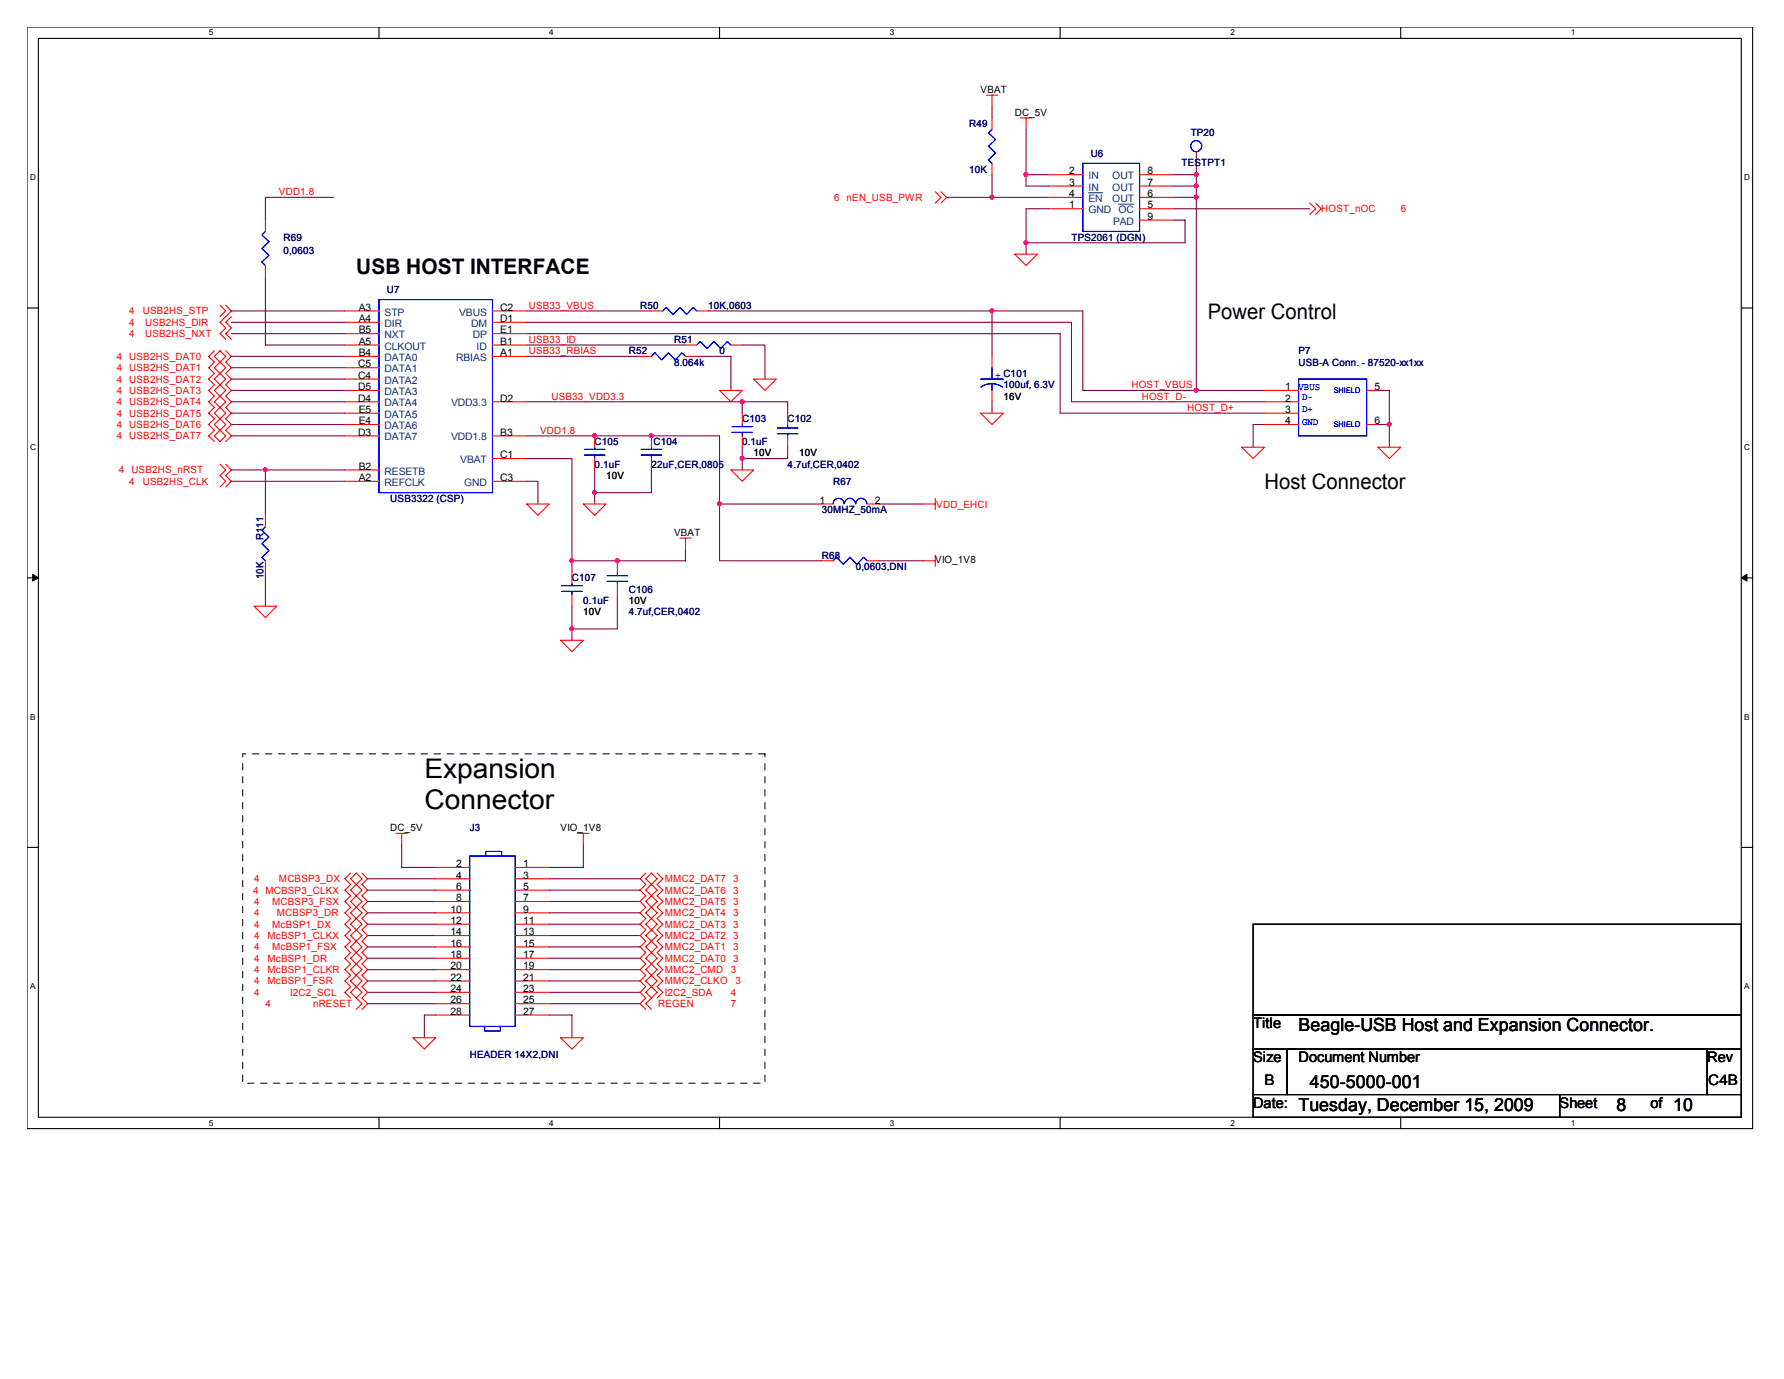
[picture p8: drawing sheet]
<svg xmlns="http://www.w3.org/2000/svg" width="279mm" height="216mm" viewBox="0 0 279 216" stroke-linecap="round" stroke-linejoin="round" font-family="sans-serif">
<path d="M4.2 4.2h270.3v172.5h-270.3zM6 6h266.7v168.9h-266.7z" fill="none" stroke="#000" stroke-width=".17"/>
<g fill="#fff">
<path d="M32.7 4.4h.7v1.4h-.7z"/>
<path d="M32.7 175.1h.7v1.4h-.7z"/>
</g>
<path d="M59.4 4.2v1.8M59.4 174.9v1.8" fill="none" stroke="#000" stroke-width=".17"/>
<g fill="#fff">
<path d="M86 4.4h.7v1.4h-.7z"/>
<path d="M86 175.1h.7v1.4h-.7z"/>
</g>
<path d="M112.7 4.2v1.8M112.7 174.9v1.8" fill="none" stroke="#000" stroke-width=".17"/>
<g fill="#fff">
<path d="M139.4 4.4h.6v1.4h-.6z"/>
<path d="M139.4 175.1h.6v1.4h-.6z"/>
</g>
<path d="M166 4.2v1.8M166 174.9v1.8" fill="none" stroke="#000" stroke-width=".17"/>
<g fill="#fff">
<path d="M192.7 4.4h.7v1.4h-.7z"/>
<path d="M192.7 175.1h.7v1.4h-.7z"/>
</g>
<path d="M219.4 4.2v1.8M219.4 174.9v1.8" fill="none" stroke="#000" stroke-width=".17"/>
<g fill="#fff">
<path d="M246 4.4h.7v1.4h-.7z"/>
<path d="M246 175.1h.7v1.4h-.7z"/>
<path d="M4.7 27.1h.9v1.4h-.9z"/>
<path d="M273.2 27.1h.9v1.4h-.9z"/>
<path d="M4.7 69.3h.9v1.4h-.9z"/>
<path d="M273.2 69.3h.9v1.4h-.9z"/>
</g>
<path d="M4.2 48.2h1.8M272.7 48.2h1.8" fill="none" stroke="#000" stroke-width=".17"/>
<g fill="#fff">
<path d="M4.7 111.5h.8v1.4h-.8z"/>
<path d="M273.2 111.5h.8v1.4h-.8z"/>
</g>
<path d="M4.2 90.5h1.8M272.7 90.5h1.8" fill="none" stroke="#000" stroke-width=".17"/>
<path d="M5.1 89.9l.9 .6-.9 .5zM272.7 90.5l.9-.6v1.1z" fill="#000" stroke="#000" stroke-width=".16"/>
<g fill="#fff">
<path d="M4.7 153.8h.8v1.4h-.8z"/>
<path d="M273.2 153.8h.8v1.4h-.8z"/>
</g>
<path d="M4.2 132.7h1.8M272.7 132.7h1.8M196.3 144.7h76.4v14.2h-76.4zM196.3 158.9h76.4v5.4h-76.4zM196.3 164.3h5.3v7.1h-5.3zM196.3 171.4h48v3.5h-48zM201.6 164.3h65.8v7.1h-65.8zM244.3 171.4h28.4v3.5h-28.4zM267.4 164.3h5.3v7.1h-5.3z" fill="none" stroke="#000" stroke-width=".17"/>
<g fill="none" stroke="#800040" stroke-width=".17">
<path d="M155.4 16.7v1.8M52.2 30.9h-10.6v3.6M148.3 30.9h16M155.4 27.3v3.6M160.7 20.2v8.9h3.6M160.7 27.3h3.6M164.3 32.7h-3.6v7.1M183.8 34.5h1.8v3.5h-24.9M183.8 32.7h21.3M183.8 29.1h3.6M183.8 27.3h3.6M183.8 30.9h3.6"/>
<path d="M187.4 23.8v37.3M36.2 48.7h17.8M36.2 50.5h17.8M36.2 52.2h17.8M36.2 55.8h17.8M36.2 57.6h17.8M36.2 59.4h17.8M41.6 43.3v10.7h12.4M82.5 54h24.9M82.5 48.7h19.5M82.5 50.5h85.3v12.4h30.2M82.5 52.2h83.5v12.5h32"/>
<path d="M82.5 55.8h17.7M109.1 55.8h5.4v5.3M110.9 48.7h58.7v12.4h28.4M116.2 54h3.6v5.4M155.4 48.7v7.1M36.2 61.1h17.8M36.2 62.9h17.8M36.2 66.5h17.8M36.2 64.7h17.8M36.2 68.2h17.8M36.2 73.6h5.4M36.2 75.4h17.8"/>
<path d="M54 73.6h-12.4v7.1M82.5 75.4h1.7v3.5M82.5 71.8h7.1v17.8M82.5 62.9h40.9v1.8M82.5 68.2h30.2v10.7M93.1 73.6v5.3M102 73.6v3.5h-8.9M112.7 78.9v8.9h16M112.7 78.9h16M116.2 62.9v1.8M116.2 70v3.6M123.4 70v1.8h-7.2"/>
<path d="M137.6 78.9h7.1M155.4 62.9v1.8M198 66.5h-1.7v3.5M215.8 61.1h1.8v8.9M215.8 66.5h1.8M41.6 89.6v5.3M89.6 94.9v5.3M96.7 93.1v5.4h-7.1M107.4 86v1.8h-17.8M137.6 87.8h7.1M57.6 139.4h10.6M57.6 137.6h10.6"/>
<path d="M62.9 132.2v3.6h5.3M86 139.4h14.2M86 137.6h14.2M91.4 132.2v3.6h-5.4M57.6 157.1h10.6M57.6 151.8h10.6M57.6 150h10.6M57.6 144.7h10.6M57.6 146.5h10.6M57.6 155.4h10.6M57.6 141.1h10.6M57.6 142.9h10.6"/>
<path d="M57.6 153.6h10.6M57.6 148.3h10.6M68.2 158.9h-1.7v3.6M86 157.1h14.2M86 158.9h3.6v3.6M86 151.8h14.2M86 150h14.2M86 144.7h14.2M86 146.5h14.2M86 155.4h14.2M86 141.1h14.2M86 142.9h14.2"/>
<path d="M86 153.6h14.2M86 148.3h14.2"/>
</g>
<g fill="#f0f" stroke="#f0f" stroke-width=".17">
<circle cx="155.3" cy="48.7" r=".32"/>
<circle cx="116.2" cy="62.9" r=".32"/>
<circle cx="89.6" cy="98.4" r=".32"/>
<circle cx="116.2" cy="71.8" r=".32"/>
<circle cx="93.1" cy="77.1" r=".32"/>
<circle cx="96.7" cy="87.8" r=".32"/>
<circle cx="89.6" cy="87.8" r=".32"/>
<circle cx="187.3" cy="61.1" r=".32"/>
<circle cx="187.3" cy="30.9" r=".32"/>
<circle cx="217.6" cy="66.4" r=".32"/>
<circle cx="93.1" cy="68.2" r=".32"/>
<circle cx="102" cy="68.2" r=".32"/>
<circle cx="187.3" cy="27.3" r=".32"/>
<circle cx="187.3" cy="29.1" r=".32"/>
<circle cx="160.7" cy="38" r=".32"/>
<circle cx="160.7" cy="27.3" r=".32"/>
<circle cx="155.3" cy="30.9" r=".32"/>
<circle cx="41.5" cy="73.5" r=".32"/>
<circle cx="112.7" cy="78.9" r=".32"/>
</g>
<g fill="none" stroke="#f00" stroke-width=".17">
<path d="M154.5 14.9h1.8M155.4 14.9v1.8M155.4 18.5v1.7M159.8 18.5h1.8M160.7 18.5v1.7M41.6 34.5v1.7M146.5 30l.9 .9-.9 .9M147.4 30l.9 .9-.9 .9M155.4 25.6v1.7M158.9 39.8h3.6l-1.8 1.8zM164.3 32.7h5.3M164.3 27.3h5.3"/>
<path d="M164.3 29.1h5.3M164.3 30.9h5.3M178.5 32.7h5.3M178.5 27.3h5.3M178.5 29.1h5.3M178.5 30.9h5.3M178.5 34.5h5.3M187.4 23.8h.1M205.1 31.8l.9 .9-.9 .9M206 31.8l.9 .9-.9 .9M33.6 54.9l-.9 .9 .9 .9-.9 .9 .9 .9-.9 .9 .9 .8-.9 .9 .9 .9-.9 .9 .9 .9-.9 .9 .9 .9-.9 .9 .9 .9-.9 .8 .9 .9M33.6 55.8l.9-.9 .8 .9-.8 .9z"/>
<path d="M34.5 47.8l.8 .9-.8 .9M34.5 56.7l-.9 .9 .9 .9M34.5 56.7l.8 .9-.8 .9M34.5 58.5l-.9 .9 .9 .8M34.5 58.5l.8 .9-.8 .8M35.3 47.8l.9 .9-1.7 1.8 .8 .8-.8 .9 .8 .9M35.3 54.9l.9 .9-.9 .9 .9 .9-.9 .9 .9 .9-.9 .8 .9 .9-.9 .9 .9 .9-.9 .9 .9 .9-.9 .9 .9 .9-.9 .9 .9 .8-.9 .9M36.2 49.6l-.9 .9 .9 .8-.9 .9 .9 .9M41.6 41.6v1.7M54 48.7h5.4M54 50.5h5.4M54 52.2h5.4"/>
<path d="M54 54h5.4M54 55.8h5.4M54 57.6h5.4M54 59.4h5.4M77.1 48.7h5.4M77.1 50.5h5.4M77.1 52.2h5.4M77.1 54h5.4M77.1 55.8h5.4M100.2 55.8h1.8M102 48.7h1.8M107.4 54h1.7"/>
<path d="M107.4 55.8h1.7M109.1 48.7h1.8M114.5 54h1.7M118 59.4h3.6l-1.8 1.7zM155.4 55.8v1.8M33.6 68.2l.9-.8 .8 .8-.8 .9zM34.5 72.7l.8 .9-.8 .9 .8 .9-.8 .8M34.5 60.2l-.9 .9 .9 .9M34.5 60.2l.8 .9-.8 .9M34.5 62l-.9 .9 .9 .9M34.5 62l.8 .9-.8 .9M34.5 63.8l-.9 .9 .9 .9"/>
<path d="M34.5 63.8l.8 .9-.8 .9M34.5 65.6l-.9 .9 .9 .9M34.5 65.6l.8 .9-.8 .9M35.3 72.7l.9 .9-.9 .9 .9 .9-.9 .8M54 61.1h5.4M54 64.7h5.4M54 62.9h5.4M54 66.5h5.4M54 68.2h5.4M54 75.4h5.4M54 73.6h5.4M77.1 62.9h5.4"/>
<path d="M77.1 68.2h5.4M77.1 71.8h5.4M77.1 75.4h5.4M82.5 78.9h3.5l-1.8 1.8zM91.4 78.9h3.5l-1.8 1.8zM93.1 68.2v1.8M93.1 71.8v1.8M102 68.2v1.8M102 71.8v1.8M112.7 61.1h3.5l-1.7 1.8zM114.5 73.6h3.5l-1.8 1.8zM116.2 64.7v1.8"/>
<path d="M116.2 68.2v1.8M123.4 64.7v1.8M123.4 68.2v1.8M128.7 78.9h1.8M135.8 78.9h1.8M144.7 78.9h1.8M146.5 78v1.8M153.6 64.7h3.5l-1.7 1.8zM155.4 61.1v1.8M194.5 70h3.5l-1.7 1.8zM198 61.1h5.4M198 64.7h5.4"/>
<path d="M198 62.9h5.4M198 66.5h5.4M214 61.1h1.8M214 66.5h1.8M215.8 70h3.6l-1.8 1.8zM39.8 94.9h3.5l-1.7 1.8zM41.6 80.7v1.8M41.6 87.8v1.8M89.6 89.6v1.8M89.6 93.1v1.8M96.7 87.8v1.8M96.7 91.4v1.7"/>
<path d="M106.5 84.2h1.7M107.4 84.2v1.8M128.7 87.8h1.8M135.8 87.8h1.8M144.7 87.8h1.8M146.5 86.9v1.8M87.8 100.2h3.6l-1.8 1.8zM54.9 136.7l-.9 .9 .9 .9-.9 .9 .9 .8-.9 .9 .9 .9-.9 .9 .9 .9-.9 .9 .9 .9-.9 .9 .9 .9-.9 .9 .9 .8-.9 .9 .9 .9-.9 .9 .9 .9-.9 .9 .9 .9-.9 .9 .9 .9M54.9 137.6l.9-.9 .9 .9-.9 .9zM55.8 138.5l.9 .9-.9 .8M55.8 138.5l-.9 .9 .9 .8M56.7 136.7l.9 .9-.9 .9 .9 .9-.9 .8 .9 .9-.9 .9 .9 .9-.9 .9 .9 .9-.9 .9 .9 .9-.9 .9 .9 .9-.9 .8 .9 .9-.9 .9 .9 .9-.9 .9 .9 .9-.9 .9 .9 .9-.9 .9 .9 .8-.9 .9"/>
<path d="M62 130.5h1.8M62.9 130.5v1.7M68.2 135.8h5.4M68.2 137.6h5.4M68.2 139.4h5.4M80.7 135.8h5.3M80.7 137.6h5.3M80.7 139.4h5.3M90.5 130.5h1.7M91.4 130.5v1.7M101.1 136.7l-.9 .9 .9 .9-.9 .9 .9 .8-.9 .9 .9 .9-.9 .9 .9 .9-.9 .9 .9 .9-.9 .9 .9 .9-.9 .9 .9 .8-.9 .9 .9 .9-.9 .9 .9 .9-.9 .9 .9 .9-.9 .9 .9 .9-.9 .8 .9 .9M101.1 137.6l.9-.9 .9 .9-.9 .9z"/>
<path d="M102 138.5l-.9 .9 .9 .8M102 138.5l.9 .9-.9 .8M102.9 136.7l.9 .9-.9 .9 .9 .9-.9 .8 .9 .9-.9 .9 .9 .9-.9 .9 .9 .9-.9 .9 .9 .9-.9 .9 .9 .9-.9 .8 .9 .9-.9 .9 .9 .9-.9 .9 .9 .9-.9 .9 .9 .9-.9 .9M55.8 143.8l.9 .9-.9 .9M55.8 143.8l-.9 .9 .9 .9M55.8 147.4l.9 .9-.9 .8M55.8 147.4l-.9 .9 .9 .8M55.8 140.2l.9 .9-.9 .9M55.8 140.2l-.9 .9 .9 .9M55.8 150.9l.9 .9-.9 .9M55.8 150.9l-.9 .9 .9 .9M55.8 142l.9 .9-.9 .9"/>
<path d="M55.8 142l-.9 .9 .9 .9M55.8 145.6l.9 .9-.9 .9M55.8 145.6l-.9 .9 .9 .9M55.8 149.1l.9 .9-.9 .9M55.8 149.1l-.9 .9 .9 .9M55.8 156.3l.9 .8-.9 .9M55.8 152.7l.9 .9-.9 .9M55.8 152.7l-.9 .9 .9 .9M55.8 154.5l.9 .9-.9 .9M55.8 154.5l-.9 .9 .9 .9M68.2 141.1h5.4M68.2 142.9h5.4"/>
<path d="M68.2 144.7h5.4M68.2 146.5h5.4M68.2 148.3h5.4M68.2 150h5.4M68.2 151.8h5.4M68.2 153.6h5.4M68.2 155.4h5.4M68.2 157.1h5.4M68.2 158.9h5.4M80.7 141.1h5.3M80.7 142.9h5.3M80.7 144.7h5.3"/>
<path d="M80.7 146.5h5.3M80.7 148.3h5.3M80.7 150h5.3M80.7 151.8h5.3M80.7 153.6h5.3M80.7 155.4h5.3M80.7 157.1h5.3M80.7 158.9h5.3M102 156.3l-.9 .8 .9 .9M102 154.5l-.9 .9 .9 .9M102 154.5l.9 .9-.9 .9M102 150.9l-.9 .9 .9 .9"/>
<path d="M102 150.9l.9 .9-.9 .9M102 149.1l-.9 .9 .9 .9M102 149.1l.9 .9-.9 .9M102 152.7l-.9 .9 .9 .9M102 152.7l.9 .9-.9 .9M102 147.4l-.9 .9 .9 .8M102 147.4l.9 .9-.9 .8M102 145.6l-.9 .9 .9 .9M102 145.6l.9 .9-.9 .9M102 143.8l-.9 .9 .9 .9M102 143.8l.9 .9-.9 .9M102 140.2l-.9 .9 .9 .9"/>
<path d="M102 140.2l.9 .9-.9 .9M102 142l-.9 .9 .9 .9M102 142l.9 .9-.9 .9M64.7 162.5h3.5l-1.7 1.8zM87.8 162.5h3.6l-1.8 1.8z"/>
</g>
<path d="M38 118h81.8v51.6h-81.8z" fill="none" stroke="#000" stroke-width=".16" stroke-dasharray="1 1 1 1 1 1 1 1"/>
<g fill="none" stroke="#00f" stroke-width=".17">
<path d="M41.6 36.2l-.6 .6 1.1 1-1.1 1.1 1.1 1.1-1.1 1 .6 .6M155.4 20.2l-.6 .6 1.1 1-1.1 1.1 1.1 1.1-1.1 1 .6 .6M169.6 25.6h8.9v10.6h-8.9zM59.4 46.9h17.7v30.2h-17.7zM102 55.8l.6-.6 1 1.1 1.1-1.1 1 1.1 1.1-1.1 .6 .6M103.8 48.7l.6-.6 1 1.1 1.1-1.1 1 1.1 1.1-1.1 .5 .6M109.1 54l.6-.5 1 1.1 1.1-1.1 1.1 1.1 1-1.1 .6 .5M153.6 59.4h3.5M155.4 57.6v1.8M203.4 59.4h10.6v8.8h-10.6zM91.5 71.2h3.2M91.5 70.4h3.2"/>
<path d="M93.1 70v.4M93.1 71.2v.6M100.4 71.2h3.2M100.4 70.4h3.2M102 70v.4M102 71.2v.6M114.6 67.7h3.3M114.6 66.8h3.3M116.2 66.5v.3M116.2 67.7v.5M121.8 67h3.2M121.8 67.9h3.2"/>
<path d="M123.4 66.5v.5M123.4 67.9v.3M130.5 78.9a.87 .87 0 0 1 .8-.9 .87 .87 0 0 1 .9 .9M132.2 78.9a.87 .87 0 0 1 .9-.9 .87 .87 0 0 1 .9 .9M134 78.9a.87 .87 0 0 1 .9-.9 .87 .87 0 0 1 .9 .9M153.6 60.6a2.88 2.88 0 0 1 3.4 0M155.4 60.1v1M41.6 82.5l-.6 .5 1.1 1.1-1.1 1 1.1 1.1-1.1 1 .6 .6M88 92.6h3.2M88 91.7h3.2M89.6 91.4v.3M89.6 92.6v.5"/>
<path d="M95.1 90.1h3.2M95.1 91h3.2M96.7 89.6v.5M96.7 91v.4M130.5 87.8l.5-.6 1.1 1.1 1-1.1 1.1 1.1 1.1-1.1 .5 .6M73.6 134h7.1v26.7h-7.1zM76.1 134v-.7h2.5v.7M75.9 160.7v.7h2.5v-.7"/>
<circle cx="187.3" cy="22.9" r=".87"/>
</g>
<path d="M170.5 30.2h2.2M175.2 32h2.4" fill="none" stroke="#004080" stroke-width=".16"/>
<g font-size="4.2">
<text x="66.5" y="121.8">Expansion</text>
<text x="66.5" y="126.7">Connector</text>
</g>
<g font-size="3.3">
<text x="55.8" y="42.9">USB HOST INTERFACE</text>
<text x="189.1" y="49.9">Power Control</text>
<text x="198" y="76.6">Host Connector</text>
</g>
<g font-size="2.8">
<text x="203.4" y="161.5">Beagle-USB Host and Expansion Connector.</text>
<text x="203.4" y="173.9">Tuesday, December 15, 2009</text>
<text x="205.1" y="170.3">450-5000-001</text>
<text x="253.2" y="173.9">8</text>
<text x="262" y="173.9">10</text>
</g>
<g font-size="2.3">
<text x="196.3" y="161">Title</text>
<text x="196.3" y="166.3">Size</text>
<text x="203.4" y="166.3">Document Number</text>
<text x="267.4" y="166.3">Rev</text>
<text x="196.3" y="173.4">Date:</text>
<text x="198" y="169.9">B</text>
<text x="244.3" y="173.4">Sheet</text>
<text x="258.5" y="173.4">of</text>
<text x="267.5" y="169.9">C4B</text>
</g>
<g font-size="1.6">
<text x="153.6" y="14.6">VBAT</text>
<text x="158.9" y="18.1">DC_5V</text>
<text x="167.5" y="27.3">2</text>
<text x="167.5" y="29.1">3</text>
<text x="179.7" y="29.1">7</text>
<text x="179.7" y="27.3">8</text>
<text x="167.5" y="32.6">1</text>
<text x="167.5" y="30.9">4</text>
<text x="179.7" y="32.6">5</text>
<text x="179.7" y="34.4">9</text>
<text x="179.7" y="30.9">6</text>
<text x="56.2" y="48.6">A3</text>
<text x="56.2" y="50.4">A4</text>
<text x="56.2" y="52.2">B5</text>
<text x="56.2" y="54">A5</text>
<text x="78.4" y="48.6">C2</text>
<text x="78.4" y="52.2">E1</text>
<text x="78.4" y="50.4">D1</text>
<text x="78.4" y="54">B1</text>
<text x="56.1" y="57.5">C5</text>
<text x="56.1" y="59.3">C4</text>
<text x="56.2" y="55.8">B4</text>
<text x="78.4" y="55.8">A1</text>
<text x="56.1" y="61.1">D5</text>
<text x="56.1" y="62.9">D4</text>
<text x="56.2" y="64.6">E5</text>
<text x="78.4" y="62.9">D2</text>
<text x="157.1" y="62.6">16V</text>
<text x="201.3" y="61.1">1</text>
<text x="201.3" y="64.6">3</text>
<text x="201.3" y="62.9">2</text>
<text x="215.3" y="61.1">5</text>
<text x="56.1" y="68.2">D3</text>
<text x="56.2" y="66.4">E4</text>
<text x="78.4" y="68.2">B3</text>
<text x="78.4" y="71.8">C1</text>
<text x="118" y="71.5">10V</text>
<text x="125.1" y="71.5">10V</text>
<text x="201.3" y="66.4">4</text>
<text x="215.3" y="66.4">6</text>
<text x="56.2" y="73.5">B2</text>
<text x="56.2" y="75.3">A2</text>
<text x="78.4" y="75.3">C3</text>
<text x="94.9" y="75">10V</text>
<text x="105.6" y="83.9">VBAT</text>
<text x="128.4" y="78.9">1</text>
<text x="137" y="78.9">2</text>
<text x="146.5" y="88.2">VIO_1V8</text>
<text x="98.5" y="94.6">10V</text>
<text x="91.4" y="96.4">10V</text>
<text x="61.1" y="130.1">DC_5V</text>
<text x="87.8" y="130.1">VIO_1V8</text>
<text x="71.5" y="135.8">2</text>
<text x="71.5" y="137.5">4</text>
<text x="81.9" y="135.8">1</text>
<text x="81.9" y="137.5">3</text>
<text x="70.6" y="142.9">10</text>
<text x="71.5" y="139.3">6</text>
<text x="71.5" y="141.1">8</text>
<text x="81.9" y="139.3">5</text>
<text x="81.9" y="141.1">7</text>
<text x="81.9" y="142.9">9</text>
<text x="70.6" y="144.7">12</text>
<text x="70.6" y="146.4">14</text>
<text x="70.6" y="148.2">16</text>
<text x="70.6" y="150">18</text>
<text x="81.9" y="144.7">11</text>
<text x="81.9" y="146.4">13</text>
<text x="81.9" y="148.2">15</text>
<text x="81.9" y="150">17</text>
<text x="70.6" y="151.8">20</text>
<text x="70.6" y="153.5">22</text>
<text x="70.6" y="155.3">24</text>
<text x="81.9" y="151.8">19</text>
<text x="81.9" y="153.5">21</text>
<text x="81.9" y="155.3">23</text>
<text x="70.6" y="157.1">26</text>
<text x="70.6" y="158.9">28</text>
<text x="81.9" y="157.1">25</text>
<text x="81.9" y="158.9">27</text>
</g>
<g font-size="1.6" fill="#000080">
<text x="151.8" y="19.9">R49</text>
<text x="186.5" y="21.3">TP20</text>
<text x="151.8" y="27">10K</text>
<text x="170.8" y="24.5">U6</text>
<text x="185" y="25.9">TESTPT1</text>
<text x="44.4" y="37.7">R69</text>
<text x="44.4" y="39.8">0,0603</text>
<text x="167.8" y="37.7">TPS2061 (DGN)</text>
<text x="60.6" y="45.8">U7</text>
<text x="100.2" y="48.3">R50</text>
<text x="105.6" y="53.7">R51</text>
<text x="110.9" y="48.3">10K,0603</text>
<text x="98.5" y="55.5">R52</text>
<text x="105.6" y="57.2">8.064k</text>
<text x="112.7" y="55.5">0</text>
<text x="203.4" y="55.5">P7</text>
<text x="203.4" y="57.2">USB-A Conn. - 87520-xx1xx</text>
<text x="157.1" y="60.8">100uf, 6.3V</text>
<text x="93.1" y="69.7">C105</text>
<text x="102.4" y="69.7">C104</text>
<text x="116.2" y="66.1">C103</text>
<text x="116.2" y="69.7">0.1uF</text>
<text x="123.4" y="66.1">C102</text>
<text x="93.1" y="73.2">0.1uF</text>
<text x="102" y="73.2">22uF,CER,0805</text>
<text x="123.4" y="73.2">4.7uf,CER,0402</text>
<text x="130.5" y="75.9">R67</text>
<text x="61.1" y="78.6">USB3322 (CSP)</text>
<text x="128.7" y="80.3">30MHZ_50mA</text>
<text x="41.3" y="84.6" transform="rotate(-90 41.3 84.6)">R111</text>
<text x="128.7" y="87.5">R68</text>
<text x="134" y="89.2">0,0603,DNI</text>
<text x="41.3" y="90.6" transform="rotate(-90 41.3 90.6)">10K</text>
<text x="89.6" y="91">C107</text>
<text x="91.4" y="94.6">0.1uF</text>
<text x="98.5" y="92.8">C106</text>
<text x="98.5" y="96.4">4.7uf,CER,0402</text>
<text x="73.6" y="130.1">J3</text>
<text x="73.6" y="165.7">HEADER 14X2,DNI</text>
</g>
<g font-size="1.6" fill="#004080">
<text x="170.5" y="28.1">IN</text>
<text x="170.5" y="29.8">IN</text>
<text x="174.2" y="29.8">OUT</text>
<text x="174.2" y="28.1">OUT</text>
<text x="170.5" y="33.4">GND OC</text>
<text x="170.5" y="31.6">EN</text>
<text x="174.2" y="31.6">OUT</text>
<text x="174.3" y="35.2">PAD</text>
<text x="60.2" y="49.4">STP</text>
<text x="60.2" y="51.2">DIR</text>
<text x="60.2" y="53">NXT</text>
<text x="71.9" y="49.4">VBUS</text>
<text x="73.8" y="51.2">DM</text>
<text x="74" y="53">DP</text>
<text x="60.2" y="54.7">CLKOUT</text>
<text x="60.2" y="56.5">DATA0</text>
<text x="60.2" y="58.3">DATA1</text>
<text x="71.5" y="56.5">RBIAS</text>
<text x="74.6" y="54.7">ID</text>
<text x="60.2" y="60.1">DATA2</text>
<text x="60.2" y="61.8">DATA3</text>
<text x="60.2" y="63.6">DATA4</text>
<text x="60.2" y="65.4">DATA5</text>
<text x="70.7" y="63.6">VDD3.3</text>
<text x="60.2" y="67.2">DATA6</text>
<text x="60.2" y="69">DATA7</text>
<text x="70.7" y="69">VDD1.8</text>
<text x="60.2" y="74.3">RESETB</text>
<text x="60.2" y="76.1">REFCLK</text>
<text x="72.1" y="72.5">VBAT</text>
<text x="72.7" y="76.1">GND</text>
</g>
<g font-size="1.6" fill="#f00">
<text x="43.7" y="30.6">VDD1.8</text>
<text x="130.6" y="31.5">6 nEN_USB_PWR</text>
<text x="206.9" y="33.2">HOST_nOC</text>
<text x="219.4" y="33.2">6</text>
<text x="20.2" y="49.2">4</text>
<text x="20.2" y="51">4</text>
<text x="20.2" y="52.8">4</text>
<text x="22.4" y="49.2">USB2HS_STP</text>
<text x="22.7" y="51">USB2HS_DIR</text>
<text x="22.7" y="52.8">USB2HS_NXT</text>
<text x="82.8" y="53.7">USB33_ID</text>
<text x="82.8" y="48.3">USB33_VBUS</text>
<text x="18.3" y="56.3">4 USB2HS_DAT0</text>
<text x="18.3" y="58.1">4 USB2HS_DAT1</text>
<text x="18.3" y="59.9">4 USB2HS_DAT2</text>
<text x="82.8" y="55.5">USB33_RBIAS</text>
<text x="18.3" y="61.7">4 USB2HS_DAT3</text>
<text x="18.3" y="63.5">4 USB2HS_DAT4</text>
<text x="18.3" y="65.2">4 USB2HS_DAT5</text>
<text x="86.4" y="62.6">USB33_VDD3.3</text>
<text x="177.2" y="60.8">HOST_VBUS</text>
<text x="178.8" y="62.6">HOST_D-</text>
<text x="185.9" y="64.3">HOST_D+</text>
<text x="18.3" y="67">4 USB2HS_DAT6</text>
<text x="18.3" y="68.8">4 USB2HS_DAT7</text>
<text x="84.6" y="67.9">VDD1.8</text>
<text x="18.6" y="74.1">4 USB2HS_nRST</text>
<text x="20.2" y="75.9">4</text>
<text x="22.4" y="75.9">USB2HS_CLK</text>
<text x="146.6" y="79.5">VDD_EHCI</text>
<text x="39.6" y="139.9">4 MCBSP3_CLKX</text>
<text x="39.8" y="141.7">4</text>
<text x="39.8" y="143.5">4</text>
<text x="39.8" y="138.1">4</text>
<text x="42.6" y="141.7">MCBSP3_FSX</text>
<text x="43.3" y="143.5">MCBSP3_DR</text>
<text x="43.7" y="138.1">MCBSP3_DX</text>
<text x="104.1" y="138.1">MMC2_DAT7 3</text>
<text x="104.1" y="139.9">MMC2_DAT6 3</text>
<text x="104.1" y="141.7">MMC2_DAT5 3</text>
<text x="104.1" y="143.5">MMC2_DAT4 3</text>
<text x="39.8" y="147">4</text>
<text x="39.8" y="145.2">4</text>
<text x="39.8" y="148.8">4</text>
<text x="41.9" y="147">McBSP1_CLKX</text>
<text x="42.6" y="145.2">McBSP1_DX</text>
<text x="42.6" y="148.8">McBSP1_FSX</text>
<text x="104.1" y="148.8">MMC2_DAT1 3</text>
<text x="104.1" y="147">MMC2_DAT2 3</text>
<text x="104.1" y="145.2">MMC2_DAT3 3</text>
<text x="39.8" y="152.4">4</text>
<text x="39.8" y="150.6">4</text>
<text x="39.8" y="154.1">4</text>
<text x="39.8" y="155.9">4</text>
<text x="41.9" y="152.4">McBSP1_CLKR</text>
<text x="41.9" y="150.6">McBSP1_DR</text>
<text x="41.9" y="154.1">McBSP1_FSR</text>
<text x="45.5" y="155.9">I2C2_SCL</text>
<text x="104.1" y="155.9">I2C2_SDA</text>
<text x="104.1" y="152.4">MMC2_CMD</text>
<text x="104.1" y="150.6">MMC2_DAT0 3</text>
<text x="104.1" y="154.1">MMC2_CLKO</text>
<text x="114.5" y="152.4">3</text>
<text x="114.5" y="155.9">4</text>
<text x="115.2" y="154.1">3</text>
<text x="41.6" y="157.7">4</text>
<text x="49" y="157.7">nRESET</text>
<text x="103.1" y="157.7">REGEN</text>
<text x="114.5" y="157.7">7</text>
</g>
<g font-size="1.6" fill="#00f">
<text x="155.9" y="59.1">+ C101</text>
<text x="203.4" y="61.1">VBUS</text>
<text x="203.9" y="62.7">D-</text>
<text x="203.9" y="64.5">D+</text>
<text x="203.9" y="66.5">GND</text>
</g>
<g font-size="1.3">
<text x="32.7" y="5.5">5</text>
<text x="86" y="5.5">4</text>
<text x="139.4" y="5.5">3</text>
<text x="192.7" y="5.5">2</text>
<text x="246" y="5.5">1</text>
<text x="4.7" y="28.2">D</text>
<text x="273.2" y="28.2">D</text>
<text x="4.7" y="70.4">C</text>
<text x="273.2" y="70.4">C</text>
<text x="4.7" y="112.7">B</text>
<text x="273.2" y="112.7">B</text>
<text x="4.7" y="154.9">A</text>
<text x="273.2" y="154.9">A</text>
<text x="32.7" y="176.2">5</text>
<text x="86" y="176.2">4</text>
<text x="139.4" y="176.2">3</text>
<text x="192.7" y="176.2">2</text>
<text x="246" y="176.2">1</text>
</g>
<g font-size="1.2" fill="#00f">
<text x="208.9" y="61.6">SHIELD</text>
<text x="208.9" y="66.9">SHIELD</text>
</g>
</svg>
